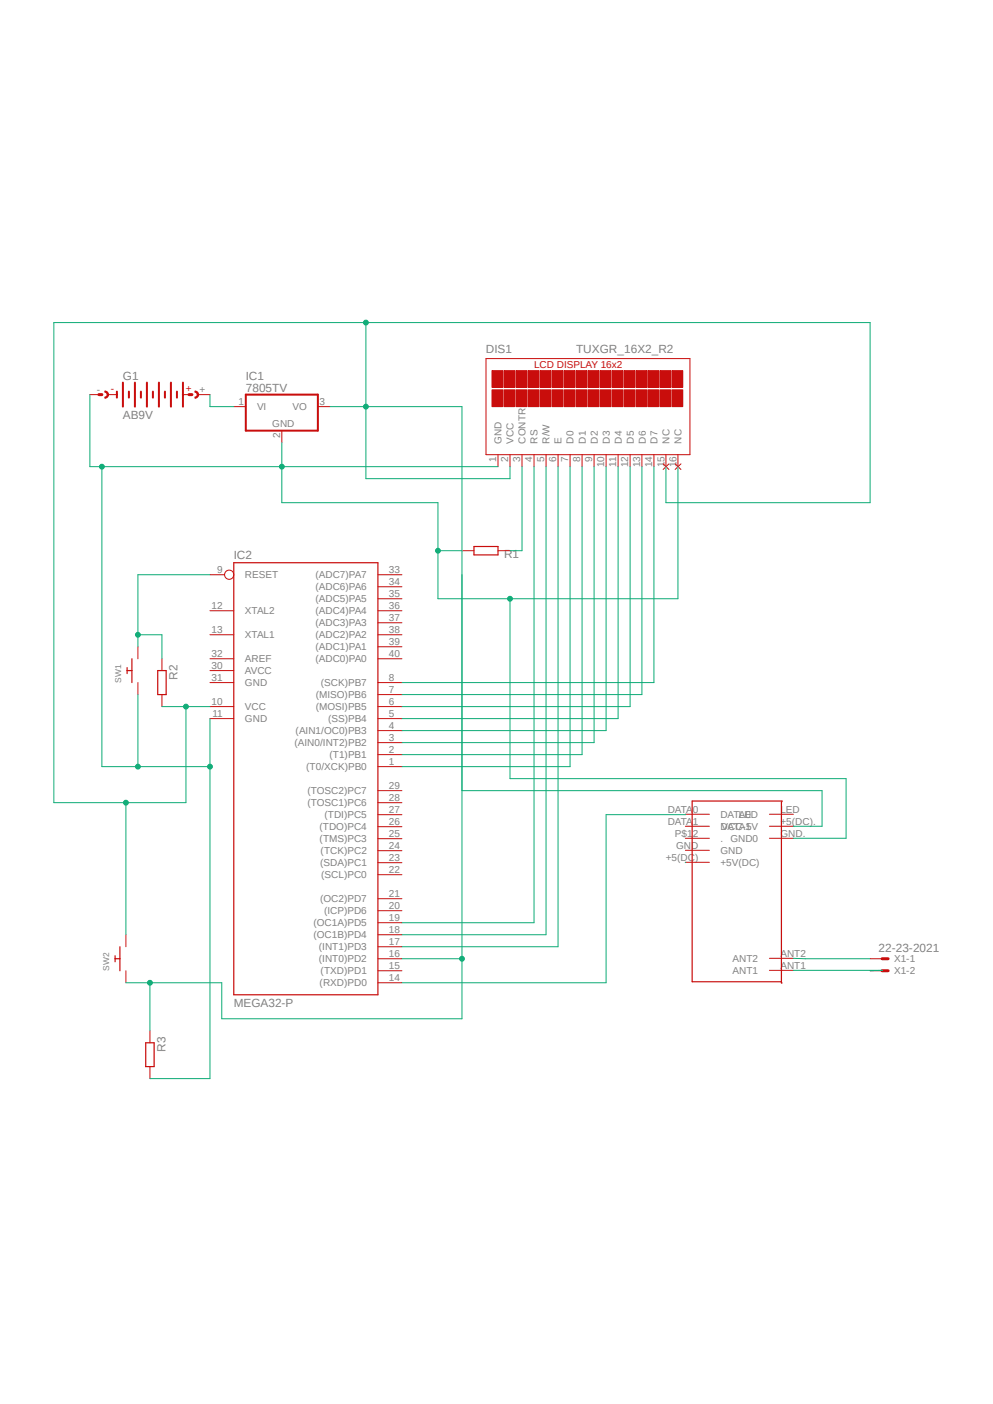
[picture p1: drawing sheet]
<svg xmlns="http://www.w3.org/2000/svg" width="210mm" height="297mm" viewBox="0 0 210 297" stroke-linecap="round" stroke-linejoin="round" font-family="sans-serif">
<path d="M11.3 67.2l188.2 165.4M199.5 67.2l-188.2 165.4" fill="none" stroke="#fff" stroke-width=".21"/>
<path d="M165.1 207.7h-18.7v-38.2h19l-.1 .3v38.1h.1" fill="none" stroke="#c90d0c" stroke-width=".25"/>
<path d="M102.8 75.9h43.1v20.3h-43.1zM144.9 172.3h5.1M144.9 174.8h5.1M144.9 177.3h5.1M144.9 179.9h5.1M162.7 172.3h5.1M162.7 174.8h5.1M162.7 177.3h5.1M144.9 182.4h5.1M162.7 205.3h5.1M162.7 202.7h5.1" fill="none" stroke="#c90d0c" stroke-width=".21"/>
<path d="M104.1 78.4h2.2v3.6h-2.2z" fill-rule="evenodd" fill="#c90d0c"/>
<path d="M104.1 78.4h2.2v3.6h-2.2z" fill="none" stroke="#c90d0c" stroke-width=".21"/>
<path d="M104.1 82.5h2.2v3.5h-2.2z" fill-rule="evenodd" fill="#c90d0c"/>
<path d="M104.1 82.5h2.2v3.5h-2.2z" fill="none" stroke="#c90d0c" stroke-width=".21"/>
<path d="M106.6 78.4h2.3v3.6h-2.3z" fill-rule="evenodd" fill="#c90d0c"/>
<path d="M106.6 78.4h2.3v3.6h-2.3z" fill="none" stroke="#c90d0c" stroke-width=".21"/>
<path d="M106.6 82.5h2.3v3.5h-2.3z" fill-rule="evenodd" fill="#c90d0c"/>
<path d="M106.6 82.5h2.3v3.5h-2.3z" fill="none" stroke="#c90d0c" stroke-width=".21"/>
<path d="M109.1 78.4h2.3v3.6h-2.3z" fill-rule="evenodd" fill="#c90d0c"/>
<path d="M109.1 78.4h2.3v3.6h-2.3z" fill="none" stroke="#c90d0c" stroke-width=".21"/>
<path d="M109.1 82.5h2.3v3.5h-2.3z" fill-rule="evenodd" fill="#c90d0c"/>
<path d="M109.1 82.5h2.3v3.5h-2.3z" fill="none" stroke="#c90d0c" stroke-width=".21"/>
<path d="M111.7 78.4h2.3v3.6h-2.3z" fill-rule="evenodd" fill="#c90d0c"/>
<path d="M111.7 78.4h2.3v3.6h-2.3z" fill="none" stroke="#c90d0c" stroke-width=".21"/>
<path d="M111.7 82.5h2.3v3.5h-2.3z" fill-rule="evenodd" fill="#c90d0c"/>
<path d="M111.7 82.5h2.3v3.5h-2.3z" fill="none" stroke="#c90d0c" stroke-width=".21"/>
<path d="M114.2 78.4h2.3v3.6h-2.3z" fill-rule="evenodd" fill="#c90d0c"/>
<path d="M114.2 78.4h2.3v3.6h-2.3z" fill="none" stroke="#c90d0c" stroke-width=".21"/>
<path d="M114.2 82.5h2.3v3.5h-2.3z" fill-rule="evenodd" fill="#c90d0c"/>
<path d="M114.2 82.5h2.3v3.5h-2.3z" fill="none" stroke="#c90d0c" stroke-width=".21"/>
<path d="M116.8 78.4h2.2v3.6h-2.2z" fill-rule="evenodd" fill="#c90d0c"/>
<path d="M116.8 78.4h2.2v3.6h-2.2z" fill="none" stroke="#c90d0c" stroke-width=".21"/>
<path d="M116.8 82.5h2.2v3.5h-2.2z" fill-rule="evenodd" fill="#c90d0c"/>
<path d="M116.8 82.5h2.2v3.5h-2.2z" fill="none" stroke="#c90d0c" stroke-width=".21"/>
<path d="M119.3 78.4h2.3v3.6h-2.3z" fill-rule="evenodd" fill="#c90d0c"/>
<path d="M119.3 78.4h2.3v3.6h-2.3z" fill="none" stroke="#c90d0c" stroke-width=".21"/>
<path d="M119.3 82.5h2.3v3.5h-2.3z" fill-rule="evenodd" fill="#c90d0c"/>
<path d="M119.3 82.5h2.3v3.5h-2.3z" fill="none" stroke="#c90d0c" stroke-width=".21"/>
<path d="M121.8 78.4h2.3v3.6h-2.3z" fill-rule="evenodd" fill="#c90d0c"/>
<path d="M121.8 78.4h2.3v3.6h-2.3z" fill="none" stroke="#c90d0c" stroke-width=".21"/>
<path d="M121.8 82.5h2.3v3.5h-2.3z" fill-rule="evenodd" fill="#c90d0c"/>
<path d="M121.8 82.5h2.3v3.5h-2.3z" fill="none" stroke="#c90d0c" stroke-width=".21"/>
<path d="M124.4 78.4h2.3v3.6h-2.3z" fill-rule="evenodd" fill="#c90d0c"/>
<path d="M124.4 78.4h2.3v3.6h-2.3z" fill="none" stroke="#c90d0c" stroke-width=".21"/>
<path d="M124.4 82.5h2.3v3.5h-2.3z" fill-rule="evenodd" fill="#c90d0c"/>
<path d="M124.4 82.5h2.3v3.5h-2.3z" fill="none" stroke="#c90d0c" stroke-width=".21"/>
<path d="M126.9 78.4h2.3v3.6h-2.3z" fill-rule="evenodd" fill="#c90d0c"/>
<path d="M126.9 78.4h2.3v3.6h-2.3z" fill="none" stroke="#c90d0c" stroke-width=".21"/>
<path d="M126.9 82.5h2.3v3.5h-2.3z" fill-rule="evenodd" fill="#c90d0c"/>
<path d="M126.9 82.5h2.3v3.5h-2.3z" fill="none" stroke="#c90d0c" stroke-width=".21"/>
<path d="M129.5 78.4h2.2v3.6h-2.2z" fill-rule="evenodd" fill="#c90d0c"/>
<path d="M129.5 78.4h2.2v3.6h-2.2z" fill="none" stroke="#c90d0c" stroke-width=".21"/>
<path d="M129.5 82.5h2.2v3.5h-2.2z" fill-rule="evenodd" fill="#c90d0c"/>
<path d="M129.5 82.5h2.2v3.5h-2.2z" fill="none" stroke="#c90d0c" stroke-width=".21"/>
<path d="M132 78.4h2.3v3.6h-2.3z" fill-rule="evenodd" fill="#c90d0c"/>
<path d="M132 78.4h2.3v3.6h-2.3z" fill="none" stroke="#c90d0c" stroke-width=".21"/>
<path d="M132 82.5h2.3v3.5h-2.3z" fill-rule="evenodd" fill="#c90d0c"/>
<path d="M132 82.5h2.3v3.5h-2.3z" fill="none" stroke="#c90d0c" stroke-width=".21"/>
<path d="M134.5 78.4h2.3v3.6h-2.3z" fill-rule="evenodd" fill="#c90d0c"/>
<path d="M134.5 78.4h2.3v3.6h-2.3z" fill="none" stroke="#c90d0c" stroke-width=".21"/>
<path d="M134.5 82.5h2.3v3.5h-2.3z" fill-rule="evenodd" fill="#c90d0c"/>
<path d="M134.5 82.5h2.3v3.5h-2.3z" fill="none" stroke="#c90d0c" stroke-width=".21"/>
<path d="M137 78.4h2.3v3.6h-2.3z" fill-rule="evenodd" fill="#c90d0c"/>
<path d="M137 78.4h2.3v3.6h-2.3z" fill="none" stroke="#c90d0c" stroke-width=".21"/>
<path d="M137 82.5h2.3v3.5h-2.3z" fill-rule="evenodd" fill="#c90d0c"/>
<path d="M137 82.5h2.3v3.5h-2.3z" fill="none" stroke="#c90d0c" stroke-width=".21"/>
<path d="M139.6 78.4h2.3v3.6h-2.3z" fill-rule="evenodd" fill="#c90d0c"/>
<path d="M139.6 78.4h2.3v3.6h-2.3z" fill="none" stroke="#c90d0c" stroke-width=".21"/>
<path d="M139.6 82.5h2.3v3.5h-2.3z" fill-rule="evenodd" fill="#c90d0c"/>
<path d="M139.6 82.5h2.3v3.5h-2.3z" fill="none" stroke="#c90d0c" stroke-width=".21"/>
<path d="M142.1 78.4h2.3v3.6h-2.3z" fill-rule="evenodd" fill="#c90d0c"/>
<path d="M142.1 78.4h2.3v3.6h-2.3z" fill="none" stroke="#c90d0c" stroke-width=".21"/>
<path d="M142.1 82.5h2.3v3.5h-2.3z" fill-rule="evenodd" fill="#c90d0c"/>
<g fill="none" stroke="#c90d0c" stroke-width=".21">
<path d="M22.8 83.5h1.9M38.7 83.5h1.3M49.4 86h2.6M59.6 91.1v2.5M67.2 86h2.6M105.3 96.2v2.5M107.9 96.2v2.5M110.4 96.2v2.5M112.9 96.2v2.5M115.5 96.2v2.5M118 96.2v2.5M120.6 96.2v2.5"/>
<path d="M123.1 96.2v2.5M125.6 96.2v2.5M128.2 96.2v2.5M130.7 96.2v2.5M133.3 96.2v2.5M135.8 96.2v2.5M138.3 96.2v2.5M140.3 98.1l1.2 1.2M140.8 96.2v2.5M141.5 98.1l-1.2 1.2M142.1 82.5h2.3v3.5h-2.3zM142.8 98.1l1.2 1.2"/>
<path d="M143.4 96.2v2.5M144 98.1l-1.2 1.2M97.7 116.5h2.5M105.3 116.5h2.6M29.2 136.8v2.6M34.2 139.4v2.5M44.4 121.6h3.1M44.4 129.2h5M44.4 134.3h5M44.4 139.4h5M79.9 121.6h5.1M79.9 124.1h5.1"/>
<path d="M79.9 126.7h5.1M79.9 129.2h5.1M79.9 131.7h5.1M79.9 134.3h5.1M79.9 136.8h5.1M79.9 139.4h5.1M29.2 144.4v2.5M34.2 146.9v2.6M44.4 144.4h5M44.4 149.5h5M44.4 152h5M44.4 141.9h5"/>
<path d="M79.9 144.4h5.1M79.9 146.9h5.1M79.9 149.5h5.1M79.9 152h5.1M79.9 154.6h5.1M79.9 157.1h5.1M79.9 159.6h5.1M79.9 162.2h5.1M79.9 167.3h5.1M79.9 169.8h5.1M79.9 172.3h5.1M79.9 174.9h5.1"/>
<path d="M79.9 177.4h5.1M79.9 180h5.1M79.9 182.5h5.1M79.9 185h5.1M79.9 197.7h5.1M79.9 195.2h5.1M79.9 192.7h5.1M79.9 190.1h5.1M79.9 207.9h5.1M79.9 205.4h5.1M79.9 202.8h5.1M79.9 200.3h5.1"/>
<circle cx="48.5" cy="121.6" r=".98"/>
</g>
<path d="M49.4 119h30.5v91.4h-30.5zM100.2 115.6h5.1v1.8h-5.1zM27.9 139.4v5M26.9 141.2v1.3M26.9 141.9h1M33.4 141.9h1.7v5h-1.7z" fill="none" stroke="#c90d0c" stroke-width=".25"/>
<g fill="none" stroke="#c90d0c" stroke-width=".42">
<path d="M24.7 82.8v1.3M26 80.9v5.1M27.3 82.8v1.3M28.5 80.9v5.1M29.8 82.8v1.3M31.1 80.9v5.1M32.3 82.8v1.3M33.6 80.9v5.1M34.9 82.8v1.3M36.2 80.9v5.1M37.4 82.8v1.3M38.7 80.9v5.1"/>
<path d="M52 83.5h15.2v7.6h-15.2z"/>
</g>
<path d="M41.2 82.7a.76 .76 0 0 1 .8 .8 .76 .76 0 0 1-.8 .7v-.2a.51 .51 0 0 0 .5-.5 .51 .51 0 0 0-.5-.5z" fill-rule="evenodd" fill="#c90d0c"/>
<path d="M41.2 82.7a.76 .76 0 0 1 .8 .8 .76 .76 0 0 1-.8 .7v-.2a.51 .51 0 0 0 .5-.5 .51 .51 0 0 0-.5-.5z" fill="none" stroke="#c90d0c" stroke-width=".21"/>
<path d="M22.2 82.7a.76 .76 0 0 1 .8 .8 .76 .76 0 0 1-.8 .7v-.2a.51 .51 0 0 0 .5-.5 .51 .51 0 0 0-.5-.5z" fill-rule="evenodd" fill="#c90d0c"/>
<path d="M19 83.5h2.5M22.2 82.7a.76 .76 0 0 1 .8 .8 .76 .76 0 0 1-.8 .7v-.2a.51 .51 0 0 0 .5-.5 .51 .51 0 0 0-.5-.5zM41.9 83.5h2.5M26.6 197.7v2.6M26.6 205.4v2.5M31.7 218.1v2.5M184 202.8h2.6M184 205.4h2.6M31.7 225.6v2.6" fill="none" stroke="#c90d0c" stroke-width=".21"/>
<path d="M20.9 83.5h.6M40 83.5h.6M186.6 202.8h1.2M186.6 205.4h1.2" fill="none" stroke="#c90d0c" stroke-width=".64"/>
<path d="M24.3 202.2v1.3M24.3 202.8h1.1M25.4 200.3v5.1M30.8 220.6h1.8v5h-1.8z" fill="none" stroke="#c90d0c" stroke-width=".25"/>
<path d="M69.8 86h7.6M130.7 98.7v53.3h-45.7M133.3 98.7v50.8h-48.3M135.8 98.7v48.2h-50.8M138.3 98.7v45.7h-53.3M34.2 149.5h10.2M39.3 149.5v20.3" fill="none" stroke="#0dab76" stroke-width=".21"/>
<circle cx="39.3" cy="149.5" r=".51" fill="#0dab76"/>
<g fill="none" stroke="#0dab76" stroke-width=".21">
<path d="M77.4 68.2v17.8M140.8 98.7v7.6h43.2v-38.1h-172.6v101.6h27.9"/>
<circle cx="39.3" cy="149.5" r=".51"/>
</g>
<circle cx="77.4" cy="68.2" r=".51" fill="#0dab76"/>
<g fill="none" stroke="#0dab76" stroke-width=".21">
<path d="M26.6 169.8v27.9"/>
<circle cx="77.4" cy="68.2" r=".51"/>
</g>
<circle cx="26.6" cy="169.8" r=".51" fill="#0dab76"/>
<g fill="none" stroke="#0dab76" stroke-width=".21">
<path d="M77.4 86v15.3h30.5v-2.6"/>
<circle cx="26.6" cy="169.8" r=".51"/>
</g>
<circle cx="77.4" cy="86" r=".51" fill="#0dab76"/>
<g fill="none" stroke="#0dab76" stroke-width=".21">
<path d="M59.6 93.6v12.7h33v10.2h5.1M77.4 86h20.3v81.3h76.2v7.5h-6.1M110.4 98.7v17.8h-2.5M107.9 126.7v38M144.9 172.3h-16.7v35.6h-43.2"/>
<circle cx="77.4" cy="86" r=".51"/>
</g>
<circle cx="92.6" cy="116.5" r=".51" fill="#0dab76"/>
<g fill="none" stroke="#0dab76" stroke-width=".21">
<path d="M143.4 98.7v28h-35.5"/>
<circle cx="92.6" cy="116.5" r=".51"/>
</g>
<circle cx="107.9" cy="126.7" r=".51" fill="#0dab76"/>
<g fill="none" stroke="#0dab76" stroke-width=".21">
<path d="M59.6 98.7h-38.1v63.5h7.7"/>
<circle cx="107.9" cy="126.7" r=".51"/>
</g>
<circle cx="59.6" cy="98.7" r=".51" fill="#0dab76"/>
<g fill="none" stroke="#0dab76" stroke-width=".21">
<path d="M29.2 146.9v15.3h15.2v-10.2"/>
<circle cx="59.6" cy="98.7" r=".51"/>
</g>
<circle cx="29.2" cy="162.2" r=".51" fill="#0dab76"/>
<g fill="none" stroke="#0dab76" stroke-width=".21">
<path d="M19 83.5v15.2h2.5"/>
<circle cx="29.2" cy="162.2" r=".51"/>
</g>
<circle cx="21.5" cy="98.7" r=".51" fill="#0dab76"/>
<g fill="none" stroke="#0dab76" stroke-width=".21">
<path d="M59.6 98.7h45.7M92.6 116.5v10.2h15.3M44.4 162.2v66h-12.7"/>
<circle cx="21.5" cy="98.7" r=".51"/>
</g>
<circle cx="44.4" cy="162.2" r=".51" fill="#0dab76"/>
<g fill="none" stroke="#0dab76" stroke-width=".21">
<path d="M29.2 134.3h5v5.1M44.4 121.6h-15.2v15.2M107.9 164.7h71v12.6h-11.1"/>
<circle cx="44.4" cy="162.2" r=".51"/>
</g>
<circle cx="29.2" cy="134.3" r=".51" fill="#0dab76"/>
<g fill="none" stroke="#0dab76" stroke-width=".21">
<path d="M44.4 83.5v2.5h5M120.6 98.7v63.5h-35.6M123.1 98.7v60.9h-38.1M125.6 98.7v58.4h-40.6M128.2 98.7v55.9h-43.2M97.7 121.6v93.9h-50.8v-7.6h-20.3M31.7 207.9v10.2"/>
<circle cx="29.2" cy="134.3" r=".51"/>
</g>
<circle cx="31.7" cy="207.9" r=".51" fill="#0dab76"/>
<g fill="none" stroke="#0dab76" stroke-width=".21">
<path d="M85 202.8h12.7"/>
<circle cx="31.7" cy="207.9" r=".51"/>
</g>
<circle cx="97.7" cy="202.8" r=".51" fill="#0dab76"/>
<g fill="none" stroke="#0dab76" stroke-width=".21">
<path d="M112.9 98.7v96.5h-27.9M115.5 98.7v99h-30.5M118 98.7v101.6h-33M144.9 182.4v.1M167.8 202.7l16.2 .1M167.8 205.3h18.8l-2.6 .1"/>
<circle cx="97.7" cy="202.8" r=".51"/>
</g>
<g font-size="2.5" fill="#808080">
<text x="102.8" y="74.6">DIS1</text>
<text x="121.8" y="74.6">TUXGR_16X2_R2</text>
<text x="26" y="80.3">G1</text>
<text x="52" y="82.8">7805TV</text>
<text x="52" y="80.3">IC1</text>
<text x="26" y="88.6">AB9V</text>
<text x="49.4" y="118.3">IC2</text>
<text x="106.6" y="118">R1</text>
<text x="37.5" y="143.9" transform="rotate(-90 37.5 143.9)">R2</text>
<text x="185.8" y="201.4">22-23-2021</text>
<text x="49.4" y="213">MEGA32-P</text>
<text x="35" y="222.5" transform="rotate(-90 35 222.5)">R3</text>
</g>
<g font-size="2.1" fill="#c90d0c">
<text x="112.9" y="77.9">LCD DISPLAY 16x2</text>
<text x="23.5" y="82.8">-</text>
<text x="39.3" y="82.8">+</text>
</g>
<g font-size="2.1" fill="#808080">
<text x="20.4" y="83.1">-</text>
<text x="42.2" y="83.1">+</text>
<text x="50.5" y="85.7">1</text>
<text x="54.4" y="86.8">VI</text>
<text x="61.8" y="86.8">VO</text>
<text x="67.6" y="85.7">3</text>
<text x="57.6" y="90.3">GND</text>
<text x="59.3" y="92.7" transform="rotate(-90 59.3 92.7)">2</text>
<text x="106.1" y="93.9" transform="rotate(-90 106.1 93.9)">GND</text>
<text x="108.6" y="93.9" transform="rotate(-90 108.6 93.9)">VCC</text>
<text x="111.2" y="93.9" transform="rotate(-90 111.2 93.9)">CONTR</text>
<text x="113.7" y="93.9" transform="rotate(-90 113.7 93.9)">RS</text>
<text x="116.2" y="93.9" transform="rotate(-90 116.2 93.9)">R/W</text>
<text x="118.8" y="93.9" transform="rotate(-90 118.8 93.9)">E</text>
<text x="121.3" y="93.9" transform="rotate(-90 121.3 93.9)">D0</text>
<text x="123.9" y="93.9" transform="rotate(-90 123.9 93.9)">D1</text>
<text x="126.4" y="93.9" transform="rotate(-90 126.4 93.9)">D2</text>
<text x="128.9" y="93.9" transform="rotate(-90 128.9 93.9)">D3</text>
<text x="131.5" y="93.9" transform="rotate(-90 131.5 93.9)">D4</text>
<text x="134" y="93.9" transform="rotate(-90 134 93.9)">D5</text>
<text x="136.6" y="93.9" transform="rotate(-90 136.6 93.9)">D6</text>
<text x="139.1" y="93.9" transform="rotate(-90 139.1 93.9)">D7</text>
<text x="141.6" y="93.9" transform="rotate(-90 141.6 93.9)">NC</text>
<text x="144.1" y="93.9" transform="rotate(-90 144.1 93.9)">NC</text>
<text x="104.9" y="97.7" transform="rotate(-90 104.9 97.7)">1</text>
<text x="107.5" y="97.7" transform="rotate(-90 107.5 97.7)">2</text>
<text x="110" y="97.7" transform="rotate(-90 110 97.7)">3</text>
<text x="112.6" y="97.7" transform="rotate(-90 112.6 97.7)">4</text>
<text x="115.1" y="97.7" transform="rotate(-90 115.1 97.7)">5</text>
<text x="117.6" y="97.7" transform="rotate(-90 117.6 97.7)">6</text>
<text x="120.2" y="97.7" transform="rotate(-90 120.2 97.7)">7</text>
<text x="122.7" y="97.7" transform="rotate(-90 122.7 97.7)">8</text>
<text x="125.3" y="97.7" transform="rotate(-90 125.3 97.7)">9</text>
<text x="127.8" y="98.9" transform="rotate(-90 127.8 98.9)">10</text>
<text x="130.3" y="98.7" transform="rotate(-90 130.3 98.7)">11</text>
<text x="132.9" y="98.9" transform="rotate(-90 132.9 98.9)">12</text>
<text x="135.4" y="98.9" transform="rotate(-90 135.4 98.9)">13</text>
<text x="138" y="98.9" transform="rotate(-90 138 98.9)">14</text>
<text x="140.5" y="98.9" transform="rotate(-90 140.5 98.9)">15</text>
<text x="143" y="98.9" transform="rotate(-90 143 98.9)">16</text>
<text x="45.9" y="121.2">9</text>
<text x="51.8" y="122.3">RESET</text>
<text x="66.7" y="122.3">(ADC7)PA7</text>
<text x="66.7" y="124.9">(ADC6)PA6</text>
<text x="82.3" y="121.2">33</text>
<text x="82.3" y="123.7">34</text>
<text x="44.7" y="128.8">12</text>
<text x="51.8" y="130">XTAL2</text>
<text x="66.7" y="127.4">(ADC5)PA5</text>
<text x="66.7" y="130">(ADC4)PA4</text>
<text x="82.3" y="126.3">35</text>
<text x="82.3" y="128.8">36</text>
<text x="82.3" y="131.4">37</text>
<text x="44.7" y="133.9">13</text>
<text x="51.8" y="135">XTAL1</text>
<text x="66.7" y="132.5">(ADC3)PA3</text>
<text x="66.7" y="135">(ADC2)PA2</text>
<text x="66.7" y="137.6">(ADC1)PA1</text>
<text x="82.3" y="133.9">38</text>
<text x="82.3" y="136.4">39</text>
<text x="44.7" y="141.5">30</text>
<text x="44.7" y="139">32</text>
<text x="51.8" y="142.7">AVCC</text>
<text x="51.8" y="140.1">AREF</text>
<text x="66.7" y="140.1">(ADC0)PA0</text>
<text x="82.3" y="139">40</text>
<text x="44.7" y="144.1">31</text>
<text x="44.7" y="149.1">10</text>
<text x="51.8" y="145.2">GND</text>
<text x="66.8" y="147.7">(MISO)PB6</text>
<text x="67.9" y="145.2">(SCK)PB7</text>
<text x="82.3" y="144.1">8</text>
<text x="82.3" y="146.6">7</text>
<text x="82.3" y="149.1">6</text>
<text x="44.9" y="151.7">11</text>
<text x="51.8" y="150.2">VCC</text>
<text x="51.8" y="152.8">GND</text>
<text x="62.5" y="155.3">(AIN1/OC0)PB3</text>
<text x="66.8" y="150.2">(MOSI)PB5</text>
<text x="69.4" y="152.8">(SS)PB4</text>
<text x="82.3" y="151.7">5</text>
<text x="82.3" y="154.2">4</text>
<text x="62.3" y="157.9">(AIN0/INT2)PB2</text>
<text x="69.7" y="160.4">(T1)PB1</text>
<text x="82.3" y="156.8">3</text>
<text x="82.3" y="159.3">2</text>
<text x="82.3" y="161.8">1</text>
<text x="64.8" y="162.9">(T0/XCK)PB0</text>
<text x="82.3" y="166.9">29</text>
<text x="65" y="168">(TOSC2)PC7</text>
<text x="65" y="170.6">(TOSC1)PC6</text>
<text x="68.6" y="173.1">(TDI)PC5</text>
<text x="82.3" y="169.5">28</text>
<text x="82.3" y="172">27</text>
<text x="141.2" y="171.9">DATA0</text>
<text x="152.4" y="173">DATA0</text>
<text x="156.3" y="173.1">LED</text>
<text x="165.1" y="171.9">LED</text>
<text x="67.6" y="175.6">(TDO)PC4</text>
<text x="67.6" y="178.2">(TMS)PC3</text>
<text x="82.3" y="174.5">26</text>
<text x="82.3" y="177.1">25</text>
<text x="82.3" y="179.6">24</text>
<text x="141.2" y="174.5">DATA1</text>
<text x="142.7" y="177">P$12</text>
<text x="143" y="179.5">GND</text>
<text x="152.4" y="175.6">DATA1</text>
<text x="152.4" y="178.1">.</text>
<text x="152.6" y="175.6">VCC-5V</text>
<text x="154.5" y="178.1">GND0</text>
<text x="165.1" y="174.5">+5(DC).</text>
<text x="165.1" y="177">GND.</text>
<text x="67.7" y="183.3">(SDA)PC1</text>
<text x="67.8" y="180.7">(TCK)PC2</text>
<text x="67.9" y="185.8">(SCL)PC0</text>
<text x="82.3" y="182.2">23</text>
<text x="82.3" y="184.7">22</text>
<text x="140.8" y="182.1">+5(DC)</text>
<text x="152.4" y="180.6">GND</text>
<text x="152.4" y="183.2">+5V(DC)</text>
<text x="67.7" y="190.9">(OC2)PD7</text>
<text x="82.3" y="189.8">21</text>
<text x="66.3" y="196">(OC1A)PD5</text>
<text x="68.5" y="193.4">(ICP)PD6</text>
<text x="82.3" y="197.4">18</text>
<text x="82.3" y="194.8">19</text>
<text x="82.3" y="192.3">20</text>
<text x="66.3" y="198.5">(OC1B)PD4</text>
<text x="67.4" y="203.6">(INT0)PD2</text>
<text x="67.4" y="201">(INT1)PD3</text>
<text x="82.3" y="202.4">16</text>
<text x="82.3" y="199.9">17</text>
<text x="154.9" y="203.5">ANT2</text>
<text x="165.1" y="202.4">ANT2</text>
<text x="189.1" y="203.6">X1-1</text>
<text x="67.6" y="208.7">(RXD)PD0</text>
<text x="67.8" y="206.1">(TXD)PD1</text>
<text x="82.3" y="207.5">14</text>
<text x="82.3" y="205">15</text>
<text x="154.9" y="206">ANT1</text>
<text x="165.1" y="204.9">ANT1</text>
<text x="189.1" y="206.1">X1-2</text>
</g>
<g font-size="1.8" fill="#808080">
<text x="25.6" y="144.4" transform="rotate(-90 25.6 144.4)">SW1</text>
<text x="23.1" y="205.4" transform="rotate(-90 23.1 205.4)">SW2</text>
</g>
</svg>
